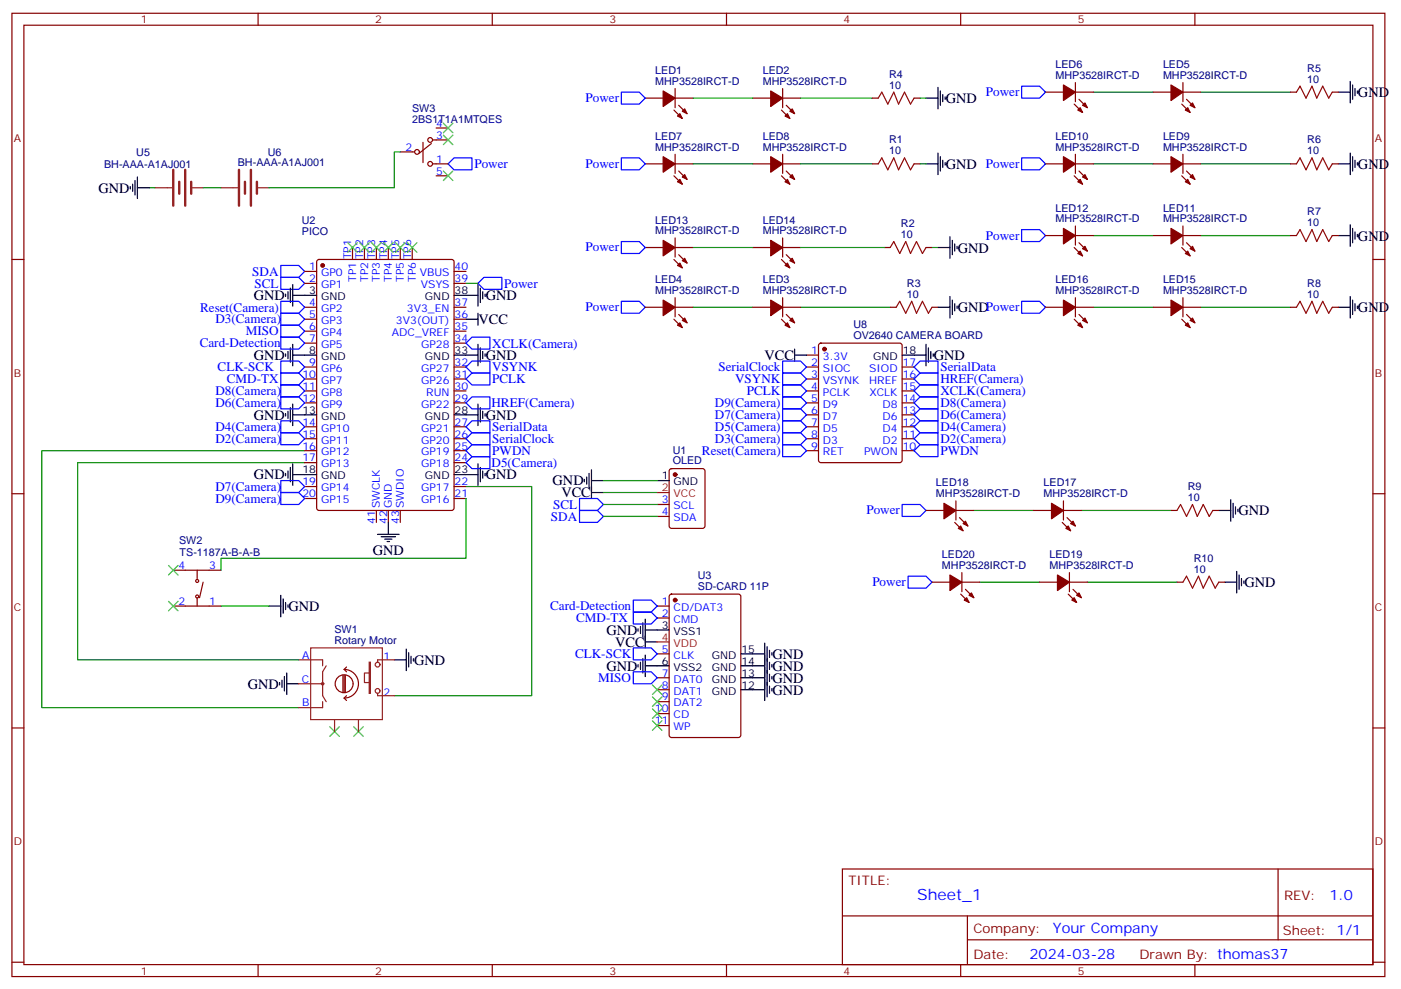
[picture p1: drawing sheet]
<svg xmlns="http://www.w3.org/2000/svg" width="414mm" height="292mm" viewBox="0 0 414 292" stroke-linecap="round" stroke-linejoin="round" font-family="sans-serif">
<g fill="none" stroke="#008700" stroke-width=".35">
<path d="M204.6 29h17.6M236.4 29h21.1M271.6 29h1.8M322.8 27.2h17.6M354.5 27.2h26.5M44.1 55.4h1.8M60 55.4h5.3M118.2 44.8h-1.8v10.6h-37M204.6 48.4h17.6M236.4 48.4h21.1M271.6 48.4h1.8M322.8 48.4h17.6"/>
<path d="M354.5 48.4h26.5M204.6 73.1h17.6M236.4 73.1h24.7M275.2 73.1h1.7M322.8 69.5h17.6M354.5 69.5h26.5M137.6 83.6h3.5M204.6 90.7h17.6M236.4 90.7h26.4M322.8 90.7h17.6M354.5 90.7h26.5M90 133h-77.7v75.9h75.9"/>
<path d="M90 136.6h-67.1v58.2h65.3M137.6 143.6h19.4v61.8h-40.6M137.6 147.1v17.7h-72.3v3.5M178.2 141.9h15.8M178.2 145.4h15.8M178.2 148.9h15.8M178.2 152.4h15.8M287.5 150.7h17.7M319.3 150.7h26.4M65.3 178.9h14.1M289.3 171.8h17.6M321 171.8h26.5"/>
</g>
<g fill="none" stroke="#000" stroke-width=".35">
<path d="M273.4 29h3.5M276.9 25.8v6.3M277.6 26.8v4.3M278.3 27.9v2.1M279 28.6v.7M395.1 27.2h3.5M398.6 24v6.4M399.3 25.1v4.2M400 26.1v2.2M400.8 26.8v.8M38.5 55.1v.7M39.2 54.4v2.1"/>
<path d="M39.9 53.3v4.2M40.6 55.4h3.5M40.6 52.2v6.4M273.4 48.4h3.5M276.9 45.2v6.3M277.6 46.2v4.3M278.3 47.3v2.1M279 48v.7M395.1 48.4h3.5M398.6 45.2v6.3M399.3 46.2v4.3M400 47.3v2.1"/>
<path d="M400.8 48v.7M276.9 73.1h3.6M280.5 69.9v6.3M281.2 70.9v4.3M281.9 72v2.1M282.6 72.7v.7M395.1 69.5h3.5M398.6 66.4v6.3M399.3 67.4v4.2M400 68.5v2.1M400.8 69.2v.7M84.3 86.8v.7"/>
<path d="M85 86.1v2.1M85.7 85.1v4.2M86.4 87.2h7.1M86.4 84v6.3M134.1 87.2h7M137.6 94.2h3.5M141.1 84v6.3M141.1 92.5v3.5M141.8 85.1v4.2M142.5 86.1v2.1M143.2 86.8v.7M276.9 90.7h3.6"/>
<path d="M280.5 87.5v6.4M281.2 88.6v4.2M281.9 89.6v2.2M282.6 90.3v.8M395.1 90.7h3.5M398.6 87.5v6.4M399.3 88.6v4.2M400 89.6v2.2M400.8 90.3v.8M84.3 104.5v.7M85 103.8v2.1M85.7 102.7v4.2"/>
<path d="M86.4 101.6v6.4M86.4 119.3v6.3M86.4 104.8h7.1M134.1 104.8h7M141.1 101.6v6.4M141.1 119.3v6.3M141.8 102.7v4.2M142.5 103.8v2.1M143.2 104.5v.7M234.6 104.8h3.5M234.6 103v3.6M266.3 104.8h7.1"/>
<path d="M273.4 101.6v6.4M274.1 102.7v4.2M274.8 103.8v2.1M275.5 104.5v.7M84.3 122.1v.7M84.3 139.7v.7M85 121.4v2.1M85 139v2.1M85.7 120.3v4.3M85.7 138v4.2M86.4 136.9v6.4M86.4 122.4h7.1"/>
<path d="M134.1 122.4h7M141.1 136.9v6.4M141.8 120.3v4.3M141.8 138v4.2M142.5 121.4v2.1M142.5 139v2.1M143.2 122.1v.7M143.2 139.7v.7M173.9 139.7v4.3M174.6 138.7v8.4M86.4 140.1h7.1M111.5 157.7h6.3"/>
<path d="M112.5 158.4h4.3M113.6 159.1h2.1M114.3 159.8h.7M114.7 154.2v3.5M134.1 140.1h7M172.5 141.5v.7M173.2 140.8v2.1M174.6 145.4h3.6M174.6 141.9h3.6M194 141.9h3.6M359.8 150.7h3.6M363.4 147.5v6.3"/>
<path d="M364.1 148.6v4.2M364.8 149.6v2.1M365.5 150.3v.7M79.4 178.9h3.5M82.9 175.7v6.4M83.6 176.8v4.2M84.3 177.8v2.2M85 178.5v.7M361.6 171.8h3.5M365.1 168.7v6.3M365.8 169.7v4.3M366.5 170.8v2.1"/>
<path d="M367.2 171.5v.7M84 199.7v4.2M84.7 198.6v6.4M116.4 194.8h3.5M119.9 191.6v6.3M120.6 192.7v4.2M121.4 193.7v2.1M122.1 194.4v.7M188.4 185.6v.7M188.4 196.2v.7M189.1 184.9v2.1M189.1 195.5v2.1"/>
<path d="M189.8 183.8v4.3M189.8 194.4v4.2M190.5 196.5h7.1M190.5 182.8v8.4M190.5 193.4v6.3M190.5 189.5h3.5M190.5 185.9h7.1M218.7 196.5h7.1M218.7 193h7.1M225.8 189.8v17M226.5 190.9v14.8M227.2 191.9v2.2"/>
<path d="M227.2 195.5v2.1M227.2 199v2.1M227.9 192.7v.7M227.9 196.2v.7M227.9 199.7v.7M82.5 201.5v.7M83.3 200.8v2.1M84.7 201.8h3.5M218.7 203.6h7.1M218.7 200.1h7.1M227.2 202.5v2.1M227.9 203.2v.7"/>
</g>
<g fill="none" stroke="#3c3" stroke-width=".35">
<path d="M130.9 36.4l2.8 2.8M130.9 39.9l2.8 2.8M133.7 36.4l-2.8 2.8M133.7 39.9l-2.8 2.8M130.9 50.5l2.8 2.8M133.7 50.5l-2.8 2.8M102.7 71.6l2.8 2.9M105.5 71.6l-2.8 2.9M106.2 71.6l2.8 2.9M109 71.6l-2.8 2.9M109.7 71.6l2.8 2.9M112.5 71.6l-2.8 2.9"/>
<path d="M113.2 71.6l2.9 2.9M116.1 71.6l-2.9 2.9M116.8 71.6l2.8 2.9M119.6 71.6l-2.8 2.9M120.3 71.6l2.8 2.9M123.1 71.6l-2.8 2.9M49.7 166.9l2.9 2.8M49.7 177.5l2.9 2.8M52.6 166.9l-2.9 2.8M52.6 177.5l-2.9 2.8M97.4 214.5l2.8 2.8M100.2 214.5l-2.8 2.8"/>
<path d="M104.4 214.5l2.8 2.8M107.2 214.5l-2.8 2.8M192.6 202.2l2.8 2.8M192.6 205.7l2.8 2.8M192.6 209.2l2.8 2.9M192.6 212.8l2.8 2.8M195.4 202.2l-2.8 2.8M195.4 205.7l-2.8 2.8M195.4 209.2l-2.8 2.9M195.4 212.8l-2.8 2.8"/>
</g>
<g fill="none" stroke="#00f" stroke-width=".35">
<path d="M183.4 27.2h5.3l1.8 1.8-1.8 1.7h-5.3zM301.6 25.4h5.3l1.8 1.8-1.8 1.8h-5.3zM132.3 48.4l1.8-1.8h5.2v3.5h-5.2zM183.4 46.6h5.3l1.8 1.8-1.8 1.7h-5.3zM301.6 46.6h5.3l1.8 1.8-1.8 1.7h-5.3zM82.9 78.4h5.3l1.8 1.7-1.8 1.8h-5.3zM183.4 71.3h5.3l1.8 1.8-1.8 1.7h-5.3zM301.6 67.8h5.3l1.8 1.7-1.8 1.8h-5.3zM82.9 81.9h5.3l1.8 1.7-1.8 1.8h-5.3zM82.9 96h5.3l1.8 1.8-1.8 1.7h-5.3zM82.9 99.5h5.3l1.8 1.8-1.8 1.7h-5.3zM82.9 88.9h5.3l1.8 1.8-1.8 1.8h-5.3z"/>
<path d="M82.9 92.5h5.3l1.8 1.7-1.8 1.8h-5.3zM141.1 83.6l1.8-1.7h5.3v3.5h-5.3zM183.4 88.9h5.3l1.8 1.8-1.8 1.8h-5.3zM301.6 88.9h5.3l1.8 1.8-1.8 1.8h-5.3zM82.9 106.6h5.3l1.8 1.7-1.8 1.8h-5.3zM82.9 110.1h5.3l1.8 1.8-1.8 1.7h-5.3zM82.9 113.6h5.3l1.8 1.8-1.8 1.8h-5.3zM82.9 117.2h5.3l1.8 1.7-1.8 1.8h-5.3zM137.6 101.3l1.7-1.8h5.3v3.5h-5.3zM137.6 118.9l1.7-1.7h5.3v3.5h-5.3zM139.3 106.6h5.3v3.5h-5.3l-1.7-1.8zM139.3 110.1h5.3v3.5h-5.3l-1.7-1.7z"/>
<path d="M231.1 106.6h5.3l1.7 1.7-1.7 1.8h-5.3zM231.1 110.1h5.3l1.7 1.8-1.7 1.7h-5.3zM231.1 113.6h5.3l1.7 1.8-1.7 1.8h-5.3zM231.1 117.2h5.3l1.7 1.7-1.7 1.8h-5.3zM269.9 118.9l1.7-1.7h5.3v3.5h-5.3zM271.6 113.6h5.3v3.6h-5.3l-1.7-1.8zM271.6 106.6h5.3v3.5h-5.3l-1.7-1.8zM271.6 110.1h5.3v3.5h-5.3l-1.7-1.7zM82.9 124.2h5.3l1.8 1.8-1.8 1.7h-5.3zM82.9 127.7h5.3l1.8 1.8-1.8 1.8h-5.3zM137.6 126l1.7-1.8h5.3v3.5h-5.3zM137.6 129.5l1.7-1.8h5.3v3.6h-5.3z"/>
<path d="M137.6 133l1.7-1.7h5.3v3.5h-5.3zM137.6 136.6l1.7-1.8h5.3v3.5h-5.3zM231.1 131.3h5.3l1.7 1.7-1.7 1.8h-5.3zM231.1 120.7h5.3l1.7 1.7-1.7 1.8h-5.3zM231.1 124.2h5.3l1.7 1.8-1.7 1.7h-5.3zM231.1 127.7h5.3l1.7 1.8-1.7 1.8h-5.3zM269.9 126l1.7-1.8h5.3v3.5h-5.3zM271.6 131.3h5.3v3.5h-5.3l-1.7-1.8zM271.6 120.7h5.3v3.5h-5.3l-1.7-1.8zM271.6 127.7h5.3v3.6h-5.3l-1.7-1.8zM82.9 145.4h5.3l1.8 1.7-1.8 1.8h-5.3zM82.9 141.9h5.3l1.8 1.7-1.8 1.8h-5.3z"/>
<path d="M171.1 147.1h5.3l1.8 1.8-1.8 1.8h-5.3zM171.1 150.7h5.3l1.8 1.7-1.8 1.8h-5.3zM266.3 148.9h5.3l1.8 1.8-1.8 1.7h-5.3zM187 177.1h5.3l1.7 1.8-1.7 1.8h-5.3zM268.1 170.1h5.3l1.8 1.7-1.8 1.8h-5.3zM187 191.2h5.3l1.7 1.8-1.7 1.8h-5.3zM187 180.7h5.3l1.7 1.7-1.7 1.8h-5.3zM187 198.3h5.3l1.7 1.8-1.7 1.7h-5.3z"/>
</g>
<g fill="none" stroke="#8c2424" stroke-width=".35">
<path d="M45.9 55.4h4.9M56.4 55.4h3.6M65.3 55.4h4.9M75.8 55.4h3.6M88.2 194.8h7v1.7M91.7 191.2h21.2v21.2h-21.2zM96.3 196.5l-1.1 1.8v7.1l1.1 1.7M109 195.5h.4v9.1h-.4zM109 198.6h-1.4v2.9h1.4M116.4 194.8h-4.9v.7M88.2 201.8h7M95.2 207.1v1.8h-7"/>
<path d="M98.8 212.4v3.5M105.8 212.4v3.5M111.5 204.6v.8h4.9"/>
<circle cx="111.5" cy="196.2" r=".71"/>
<circle cx="95.3" cy="201.8" r=".35"/>
<circle cx="111.5" cy="203.9" r=".71"/>
</g>
<path d="M51.2 50.1v10.6M52.9 53.7v3.5M54.7 50.1v10.6M56.4 53.7v3.5M70.6 50.1v10.6M72.3 53.7v3.5M74.1 50.1v10.6M75.8 53.7v3.5" fill="none" stroke="#8c2424" stroke-width=".71"/>
<path d="M101.2 199.4v4.9M101.6 197.6a4.2 4.2 0 0 1 4.2 4.2 4.2 4.2 0 0 1-4.2 4.3M101.6 199.4v4.9M101.6 197.6l.7 .7M102 199.4v4.9M102.3 196.9l-.7 .7M101.6 206.1l.7 .7M102.3 205.4l-.7 .7M104.2 201.8a2.65 2.65 0 0 0-3.7-2.4 2.65 2.65 0 0 0-.6 4.4 2.65 2.65 0 0 0 4.3-1.3v-.6" fill="none" stroke="#850000" stroke-width=".35"/>
<g fill="none" stroke="#870000" stroke-width=".35">
<path d="M3.5 3.9h405.4v284.4h-405.4zM7.1 7.4h398.2v277.3h-398.2zM76.2 3.9v3.5M145.3 3.9v3.5M214.5 3.9v3.5M283.6 3.9v3.5M352.8 3.9v3.5M128.8 37.8h3.5M190.5 29h5.3M199 32.5l2.4 2.5M199.3 26.1v5.7M199.3 29h5.3"/>
<path d="M200.4 31.1l2.4 2.4M222.2 29h5.3M230.7 32.5l2.5 2.5M231.1 29h5.3M231.1 26.1v5.7M232.1 31.1l2.5 2.4M257.5 29h1.8M269.9 29h1.7M308.7 27.2h5.3M317.1 30.7l2.5 2.5M317.5 27.2h5.3M317.5 24.4v5.6"/>
<path d="M318.6 29.3l2.4 2.5M340.4 27.2h5.3M348.9 30.7l2.5 2.5M349.2 27.2h5.3M349.2 24.4v5.6M350.3 29.3l2.5 2.5M381 27.2h1.8M393.3 27.2h1.8M118.2 44.8h4.2M124.9 42v6M127.4 42.4l-3.6 2.8M127.7 41.3h4.6"/>
<path d="M127.7 48.4h4.6M128.8 51.9h3.5M190.5 48.4h5.3M199 51.9l2.4 2.5M199.3 48.4h5.3M199.3 45.5v5.7M200.4 50.5l2.4 2.5M222.2 48.4h5.3M230.7 51.9l2.5 2.5M231.1 48.4h5.3M231.1 45.5v5.7M232.1 50.5l2.5 2.5"/>
<path d="M257.5 48.4h1.8M269.9 48.4h1.7M308.7 48.4h5.3M317.1 51.9l2.5 2.5M317.5 48.4h5.3M317.5 45.5v5.7M318.6 50.5l2.4 2.5M340.4 48.4h5.3M348.9 51.9l2.5 2.5M349.2 48.4h5.3M349.2 45.5v5.7M350.3 50.5l2.5 2.5"/>
<path d="M381 48.4h1.8M393.3 48.4h1.8M3.5 76.6h3.6M93.7 76.8l.5-.2h39.1l.7 .4 .1 73-.5 .6-39.4 .1-.7-.5v-72.9zM104.1 73.1v3.5M107.6 73.1v3.5M111.1 73.1v3.5M114.7 73.1v3.5M118.2 73.1v3.5M121.7 73.1v3.5M190.5 73.1h5.3M199 76.6l2.4 2.5"/>
<path d="M199.3 70.2v5.7M199.3 73.1h5.3M200.4 75.2l2.4 2.4M222.2 73.1h5.3M230.7 76.6l2.5 2.5M231.1 70.2v5.7M231.1 73.1h5.3M232.1 75.2l2.5 2.4M261.1 73.1h1.7M273.4 73.1h1.8M308.7 69.5h5.3M317.1 73.1l2.5 2.4"/>
<path d="M317.5 66.7v5.7M317.5 69.5h5.3M318.6 71.6l2.4 2.5M340.4 69.5h5.3M348.9 73.1l2.5 2.4M349.2 66.7v5.7M349.2 69.5h5.3M350.3 71.6l2.5 2.5M381 69.5h1.8M393.3 69.5h1.8M405.3 76.6h3.6M90 80.1h3.5"/>
<path d="M90 83.6h3.5M90 90.7h3.5M90 94.2h3.5M90 97.8h3.5M134.1 80.1h3.5M134.1 83.6h3.5M134.1 90.7h3.5M134.1 94.2h3.5M134.1 97.8h3.5M190.5 90.7h5.3M199 94.2l2.4 2.5M199.3 90.7h5.3"/>
<path d="M199.3 87.9v5.6M200.4 92.8l2.4 2.5M222.2 90.7h5.3M230.7 94.2l2.5 2.5M231.1 90.7h5.3M231.1 87.9v5.6M232.1 92.8l2.5 2.5M262.8 90.7h1.8M275.2 90.7h1.7M308.7 90.7h5.3M317.1 94.2l2.5 2.5M317.5 90.7h5.3"/>
<path d="M317.5 87.9v5.6M318.6 92.8l2.4 2.5M340.4 90.7h5.3M348.9 94.2l2.5 2.5M349.2 90.7h5.3M349.2 87.9v5.6M350.3 92.8l2.5 2.5M381 90.7h1.8M393.3 90.7h1.8M90 101.3h3.5M90 108.3h3.5M90 111.9h3.5"/>
<path d="M90 115.4h3.5M90 118.9h3.5M134.1 101.3h3.5M134.1 108.3h3.5M134.1 111.9h3.5M134.1 115.4h3.5M134.1 118.9h3.5M238.1 108.3h3.6M238.1 111.9h3.6M238.1 115.4h3.6M238.1 118.9h3.6M238.1 104.8h3.6"/>
<path d="M241.9 101.5l.5-.2h23.2l.5 .2 .2 .5v33.9l-.2 .5-.5 .2h-23.2l-.5-.3-.2-.4v-33.9zM266.3 108.3h3.6M266.3 111.9h3.6M266.3 115.4h3.6M266.3 118.9h3.6M90 126h3.5M90 129.5h3.5M90 133h3.5M90 136.6h3.5M134.1 126h3.5M134.1 129.5h3.5M134.1 133h3.5"/>
<path d="M134.1 136.6h3.5M197.8 138.5l.5-.2h9.1l.7 .5v16.5l-.4 .6-9.4 .1-.7-.5v-16.5zM238.1 126h3.6M238.1 129.5h3.6M238.1 133h3.6M238.1 122.4h3.6M266.3 126h3.6M266.3 129.5h3.6M266.3 133h3.6M266.3 122.4h3.6M3.5 145.7h3.6M90 143.6h3.5"/>
<path d="M90 147.1h3.5M111.1 150.7v3.5M114.7 150.7v3.5M118.2 150.7v3.5M134.1 143.6h3.5M134.1 147.1h3.5M194 148.9h3.6M194 152.4h3.6M273.4 150.7h5.3M281.9 154.2l2.4 2.5M282.2 150.7h5.3M282.2 147.8v5.7"/>
<path d="M283.3 152.8l2.5 2.5M305.2 150.7h5.2M313.6 154.2l2.5 2.5M314 150.7h5.3M314 147.8v5.7M315 152.8l2.5 2.5M345.7 150.7h1.8M358.1 150.7h1.7M405.3 145.7h3.6M51.2 178.9h14.1M51.2 168.3h14.1M58.2 168.3v2.5"/>
<path d="M58.2 176.4v2.5M60 171.8l-1.1 4.6M194 178.9h3.6M197.8 175.6l.5-.2h19.7l.7 .4v41.2l-.4 .6-20 .1-.7-.5v-41.1zM275.2 171.8h5.3M283.6 175.4l2.5 2.4M284 171.8h5.3M284 169v5.7M285 174l2.5 2.4M306.9 171.8h5.3M315.4 175.4l2.5 2.4M315.7 171.8h5.3"/>
<path d="M315.7 169v5.7M316.8 174l2.5 2.4M347.5 171.8h1.7M359.8 171.8h1.8M194 182.4h3.6M194 193h3.6M3.5 214.9h3.6M194 200.1h3.6M194 203.6h3.6M194 207.1h3.6M194 210.6h3.6M194 214.2h3.6"/>
<path d="M405.3 214.9h3.6M248.7 256.5h156.6v28.2h-156.6zM377.3 256.5v20.9M248.7 270.4h156.5M285.6 277.4h119.6M285.6 270.4v14.1M3.5 284h3.6M76.2 284.7v3.6M145.3 284.7v3.6M214.5 284.7v3.6M283.6 284.7v3.6M352.8 284.7v3.6"/>
<path d="M405.3 284h3.6"/>
<circle cx="123.1" cy="44.8" r=".71"/>
<circle cx="127" cy="41.3" r=".71"/>
<circle cx="127" cy="48.4" r=".71"/>
<circle cx="58.2" cy="176.1" r=".44"/>
<circle cx="58.2" cy="171.5" r=".44"/>
</g>
<g fill="#870000" stroke="#870000" stroke-width=".35">
<path d="M195.8 26.8l3.5 2.2-3.5 2.4z"/>
<path d="M200.7 33.5l.7 1.5-1.4-.7z"/>
<path d="M201.4 32.8l.7-.7 .7 1.4z"/>
<path d="M227.5 26.8l3.6 2.2-3.6 2.4z"/>
<path d="M232.5 33.5l.7 1.5-1.4-.7z"/>
<path d="M233.2 32.8l.7-.7 .7 1.4z"/>
<path d="M195.8 46.2l3.5 2.2-3.5 2.4z"/>
<path d="M200 53.7l.7-.7 .7 1.4z"/>
<path d="M201.4 52.2l.7-.7 .7 1.5z"/>
<path d="M227.5 46.2l3.6 2.2-3.6 2.4z"/>
<path d="M231.8 53.7l.7-.7 .7 1.4z"/>
<path d="M233.2 52.2l.7-.7 .7 1.5z"/>
<path d="M195.8 70.9l3.5 2.2-3.5 2.4z"/>
<path d="M200.7 77.6l.7 1.5-1.4-.7z"/>
<path d="M201.4 76.9l.7-.7 .7 1.4z"/>
<path d="M227.5 70.9l3.6 2.2-3.6 2.4z"/>
<path d="M232.5 77.6l.7 1.5-1.4-.7z"/>
<path d="M233.2 76.9l.7-.7 .7 1.4z"/>
<path d="M227.5 88.6l3.6 2.1-3.6 2.5z"/>
<path d="M231.8 96l.7-.7 .7 1.4z"/>
<path d="M233.2 94.6l.7-.7 .7 1.4z"/>
<path d="M195.8 88.6l3.5 2.1-3.5 2.5z"/>
<path d="M200 96l.7-.7 .7 1.4z"/>
<path d="M201.4 94.6l.7-.7 .7 1.4z"/>
<path d="M345.7 25.1l3.5 2.1-3.5 2.5z"/>
<path d="M350 32.5l.7-.7 .7 1.4z"/>
<path d="M351.4 31.1l.7-.7 .7 1.4z"/>
<path d="M314 25.1l3.5 2.1-3.5 2.5z"/>
<path d="M318.2 32.5l.7-.7 .7 1.4z"/>
<path d="M319.6 31.1l.7-.7 .7 1.4z"/>
<path d="M345.7 46.2l3.5 2.2-3.5 2.4z"/>
<path d="M350 53.7l.7-.7 .7 1.4z"/>
<path d="M351.4 52.2l.7-.7 .7 1.5z"/>
<path d="M314 46.2l3.5 2.2-3.5 2.4z"/>
<path d="M318.2 53.7l.7-.7 .7 1.4z"/>
<path d="M319.6 52.2l.7-.7 .7 1.5z"/>
<path d="M345.7 67.4l3.5 2.1-3.5 2.5z"/>
<path d="M350 74.8l.7-.7 .7 1.4z"/>
<path d="M351.4 73.4l.7-.7 .7 1.4z"/>
<path d="M314 67.4l3.5 2.1-3.5 2.5z"/>
<path d="M318.2 74.8l.7-.7 .7 1.4z"/>
<path d="M319.6 73.4l.7-.7 .7 1.4z"/>
<path d="M345.7 88.6l3.5 2.1-3.5 2.5z"/>
<path d="M350 96l.7-.7 .7 1.4z"/>
<path d="M351.4 94.6l.7-.7 .7 1.4z"/>
<path d="M314 88.6l3.5 2.1-3.5 2.5z"/>
<path d="M318.2 96l.7-.7 .7 1.4z"/>
<path d="M319.6 94.6l.7-.7 .7 1.4z"/>
<path d="M310.4 148.6l3.6 2.1-3.6 2.4z"/>
<path d="M314.7 156l.7-.7 .7 1.4z"/>
<path d="M316.1 154.6l.7-.8 .7 1.5z"/>
<path d="M278.7 148.6l3.5 2.1-3.5 2.4z"/>
<path d="M282.9 156l.7-.7 .7 1.4z"/>
<path d="M284.3 154.6l.7-.8 .8 1.5z"/>
<path d="M312.2 169.7l3.5 2.1-3.5 2.5z"/>
<path d="M316.4 177.1l.7-.7 .8 1.4z"/>
<path d="M317.9 175.7l.7-.7 .7 1.4z"/>
<path d="M280.5 169.7l3.5 2.1-3.5 2.5z"/>
<path d="M284.7 177.1l.7-.7 .7 1.4z"/>
<path d="M286.1 175.7l.7-.7 .7 1.4z"/>
<circle cx="199.3" cy="177.1" r=".53"/>
<circle cx="95.2" cy="78.4" r=".53"/>
<circle cx="199.3" cy="140.1" r=".53"/>
<circle cx="243.4" cy="103" r=".53"/>
</g>
<path d="M194 145.4h3.6M194 189.5h3.6" fill="none" stroke="#f00" stroke-width=".35"/>
<path d="M259.3 29l1-1.8 1.8 3.5 1.8-3.5 1.4 3.5 1.8-3.5 1.7 3.5 1.1-1.7M382.8 27.2l1-1.8 1.8 3.6 1.7-3.6 1.5 3.6 1.7-3.6 1.8 3.6 1-1.8M259.3 48.4l1-1.8 1.8 3.5 1.8-3.5 1.4 3.5 1.8-3.5 1.7 3.5 1.1-1.7M382.8 48.4l1-1.8 1.8 3.5 1.7-3.5 1.5 3.5 1.7-3.5 1.8 3.5 1-1.7M262.8 73.1l1.1-1.8 1.7 3.5 1.8-3.5 1.4 3.5 1.8-3.5 1.7 3.5 1.1-1.7M382.8 69.5l1-1.7 1.8 3.5 1.7-3.5 1.5 3.5 1.7-3.5 1.8 3.5 1-1.8M264.6 90.7l1-1.8 1.8 3.6 1.8-3.6 1.4 3.6 1.7-3.6 1.8 3.6 1.1-1.8M382.8 90.7l1-1.8 1.8 3.6 1.7-3.6 1.5 3.6 1.7-3.6 1.8 3.6 1-1.8M347.5 150.7l1-1.8 1.8 3.5 1.8-3.5 1.4 3.5 1.7-3.5 1.8 3.5 1.1-1.7M349.2 171.8l1.1-1.7 1.8 3.5 1.7-3.5 1.4 3.5 1.8-3.5 1.8 3.5 1-1.8" fill="none" stroke="#a10000" stroke-width=".35"/>
<text font-size="4.6" fill="#00f" x="270.8" y="265.5">Sheet_1</text>
<g font-size="4.2">
<text x="400.9" y="28.7">GND</text>
<text x="279.2" y="30.4">GND</text>
<text x="279.2" y="49.8">GND Power</text>
<text x="400.9" y="49.8">GND</text>
<text x="29.1" y="56.8">GND</text>
<text x="400.9" y="71">GND</text>
<text x="282.8" y="74.5">GND</text>
<text x="75" y="88.6">GND</text>
<text x="143.4" y="88.6">GND</text>
<text x="141.3" y="95.7">VCC</text>
<text x="282.8" y="92.2">GNDPower</text>
<text x="400.9" y="92.2">GND</text>
<text x="75" y="106.2">GND</text>
<text x="143.4" y="106.2">GND</text>
<text x="225.7" y="106.2">VCC</text>
<text x="275.7" y="106.2">GND</text>
<text x="75" y="123.9">GND</text>
<text x="143.4" y="123.9">GND</text>
<text x="75" y="141.5">GND</text>
<text x="143.4" y="141.5">GND</text>
<text x="163.2" y="143.3">GND</text>
<text x="165.7" y="146.8">VCC</text>
<text x="365.7" y="152.1">GND</text>
<text x="110.1" y="163.8">GND</text>
<text x="367.4" y="173.3">GND</text>
<text x="85.2" y="180.3">GND</text>
<text x="179" y="187.4">GND</text>
<text x="181.6" y="190.9">VCC</text>
<text x="122.2" y="196.2">GND</text>
<text x="179" y="198">GND</text>
<text x="228.1" y="197.9">GND</text>
<text x="228.1" y="194.4">GND</text>
<text x="73.2" y="203.2">GND</text>
<text x="228.1" y="201.5">GND</text>
<text x="228.1" y="205">GND</text>
</g>
<g font-size="4.2" fill="#00f">
<text x="392.5" y="265.8">1.0</text>
<text x="310.9" y="275.3">Your Company</text>
<text x="304" y="283.1">2024-03-28</text>
</g>
<g font-size="3.9" fill="#00f">
<text x="291.1" y="28.4">Power</text>
<text x="172.9" y="30.2">Power</text>
<text x="140.1" y="49.7">Power</text>
<text x="172.9" y="49.5">Power</text>
<text x="291.1" y="70.7">Power</text>
<text x="172.9" y="74.2">Power</text>
<text x="74.5" y="81.4">SDA</text>
<text x="75.1" y="84.9">SCL</text>
<text x="148.9" y="84.9">Power</text>
<text x="59.1" y="92">Reset(Camera)</text>
<text x="63.6" y="95.5">D3(Camera)</text>
<text x="172.9" y="91.9">Power</text>
<text x="72.6" y="99">MISO</text>
<text x="59" y="102.6">Card-Detection</text>
<text x="145.3" y="102.6">XCLK(Camera)</text>
<text x="64.3" y="109.6">CLK-SCK</text>
<text x="66.9" y="113.1">CMD-TX</text>
<text x="145.3" y="109.6">VSYNK</text>
<text x="145.3" y="113.2">PCLK</text>
<text x="212.1" y="109.6">SerialClock</text>
<text x="217.1" y="113.1">VSYNK</text>
<text x="277.6" y="109.6">SerialData</text>
<text x="277.6" y="113.1">HREF(Camera)</text>
<text x="63.6" y="116.6">D8(Camera)</text>
<text x="220.5" y="116.7">PCLK</text>
<text x="277.6" y="116.7">XCLK(Camera)</text>
<text x="63.6" y="120.2">D6(Camera)</text>
<text x="145.1" y="120.2">HREF(Camera)</text>
<text x="211.1" y="120.2">D9(Camera)</text>
<text x="211.1" y="123.7">D7(Camera)</text>
<text x="277.6" y="120.2">D8(Camera)</text>
<text x="277.6" y="123.8">D6(Camera)</text>
<text x="63.6" y="127.3">D4(Camera)</text>
<text x="63.6" y="130.8">D2(Camera)</text>
<text x="145.3" y="130.7">SerialClock</text>
<text x="145.3" y="127.3">SerialData</text>
<text x="211.1" y="127.2">D5(Camera)</text>
<text x="211.1" y="130.8">D3(Camera)</text>
<text x="277.6" y="127.3">D4(Camera)</text>
<text x="277.6" y="130.8">D2(Camera)</text>
<text x="145.1" y="137.9">D5(Camera)</text>
<text x="145.3" y="134.2">PWDN</text>
<text x="207.2" y="134.3">Reset(Camera)</text>
<text x="277.6" y="134.2">PWDN</text>
<text x="63.6" y="148.4">D9(Camera)</text>
<text x="63.6" y="144.9">D7(Camera)</text>
<text x="162.7" y="153.7">SDA</text>
<text x="163.3" y="150.2">SCL</text>
<text x="255.8" y="151.8">Power</text>
<text x="257.5" y="173">Power</text>
<text x="162.4" y="180.1">Card-Detection</text>
<text x="170.1" y="183.7">CMD-TX</text>
<text x="169.8" y="194.3">CLK-SCK</text>
<text x="176.6" y="201.3">MISO</text>
</g>
<g font-size="3.9" fill="#800">
<text x="250.5" y="261.1">TITLE:</text>
<text x="379.1" y="265.8">REV:</text>
<text x="287.4" y="275.3">Company:</text>
<text x="378.7" y="275.9">Sheet: 1/1</text>
<text x="287.4" y="283">Date:</text>
<text x="336.4" y="283.1">Drawn By: thomas37</text>
</g>
<g font-size="3.2" fill="#800">
<text x="41.6" y="6.9">1</text>
<text x="110.8" y="6.9">2</text>
<text x="179.9" y="6.9">3</text>
<text x="249.1" y="6.9">4</text>
<text x="318.2" y="6.9">5</text>
<text x="4.1" y="42">A</text>
<text x="405.9" y="42">A</text>
<text x="4.1" y="111.2">B</text>
<text x="405.9" y="111.2">B</text>
<text x="4.1" y="180.3">C</text>
<text x="405.9" y="180.3">C</text>
<text x="4.1" y="249.4">D</text>
<text x="405.9" y="249.4">D</text>
<text x="41.6" y="287.7">1</text>
<text x="110.8" y="287.7">2</text>
<text x="179.9" y="287.7">3</text>
<text x="249.1" y="287.7">4</text>
<text x="318.2" y="287.7">5</text>
</g>
<g font-size="3.2" fill="#000080">
<text x="193.4" y="21.9">LED1</text>
<text x="225.2" y="21.9">LED2</text>
<text x="262.5" y="22.9">R4</text>
<text x="311.6" y="23.3">MHP3528IRCT-D</text>
<text x="311.6" y="20.1">LED6</text>
<text x="343.4" y="23.3">MHP3528IRCT-D</text>
<text x="343.4" y="20.1">LED5</text>
<text x="385.9" y="21.2">R5</text>
<text x="193.4" y="25.1">MHP3528IRCT-D</text>
<text x="225.2" y="25.1">MHP3528IRCT-D</text>
<text x="262.5" y="26.1">10</text>
<text x="385.9" y="24.4">10</text>
<text x="121.7" y="33.1">SW3</text>
<text x="121.7" y="36.3">2BS1T1A1MTQES</text>
<text x="193.4" y="41.3">LED7</text>
<text x="225.2" y="41.3">LED8</text>
<text x="311.6" y="41.3">LED10</text>
<text x="343.4" y="41.3">LED9</text>
<text x="40.2" y="46">U5</text>
<text x="79" y="46">U6</text>
<text x="193.4" y="44.5">MHP3528IRCT-D</text>
<text x="225.2" y="44.5">MHP3528IRCT-D</text>
<text x="262.5" y="45.5">10</text>
<text x="262.5" y="42.3">R1</text>
<text x="311.6" y="44.5">MHP3528IRCT-D</text>
<text x="343.4" y="44.5">MHP3528IRCT-D</text>
<text x="385.9" y="45.5">10</text>
<text x="385.9" y="42.3">R6</text>
<text x="30.7" y="49.5">BH-AAA-A1AJ001</text>
<text x="70.2" y="49.1">BH-AAA-A1AJ001</text>
<text x="193.4" y="66">LED13</text>
<text x="225.2" y="66">LED14</text>
<text x="311.6" y="65.7">MHP3528IRCT-D</text>
<text x="311.6" y="62.5">LED12</text>
<text x="343.4" y="65.7">MHP3528IRCT-D</text>
<text x="343.4" y="62.5">LED11</text>
<text x="385.9" y="63.5">R7</text>
<text x="89.1" y="69.4">PICO</text>
<text x="89.1" y="66.2">U2</text>
<text x="193.4" y="69.2">MHP3528IRCT-D</text>
<text x="225.2" y="69.2">MHP3528IRCT-D</text>
<text x="266" y="70.2">10</text>
<text x="266" y="67">R2</text>
<text x="385.9" y="66.7">10</text>
<text x="193.4" y="83.6">LED4</text>
<text x="225.2" y="83.6">LED3</text>
<text x="311.6" y="83.6">LED16</text>
<text x="343.4" y="83.6">LED15</text>
<text x="193.4" y="86.8">MHP3528IRCT-D</text>
<text x="225.2" y="86.8">MHP3528IRCT-D</text>
<text x="267.8" y="87.9">10</text>
<text x="267.8" y="84.7">R3</text>
<text x="311.6" y="86.8">MHP3528IRCT-D</text>
<text x="343.4" y="86.8">MHP3528IRCT-D</text>
<text x="385.9" y="87.9">10</text>
<text x="385.9" y="84.7">R8</text>
<text x="252" y="100">OV2640 CAMERA BOARD</text>
<text x="252" y="96.9">U8</text>
<text x="198.6" y="137">OLED</text>
<text x="198.6" y="133.9">U1</text>
<text x="276.3" y="143.6">LED18</text>
<text x="308.1" y="143.6">LED17</text>
<text x="276.3" y="146.8">MHP3528IRCT-D</text>
<text x="308.1" y="146.8">MHP3528IRCT-D</text>
<text x="350.7" y="147.8">10</text>
<text x="350.7" y="144.7">R9</text>
<text x="52.9" y="160.6">SW2</text>
<text x="53" y="164.2">TS-1187A-B-A-B</text>
<text x="278.1" y="168">MHP3528IRCT-D</text>
<text x="278.1" y="164.8">LED20</text>
<text x="309.9" y="168">MHP3528IRCT-D</text>
<text x="309.9" y="164.8">LED19</text>
<text x="352.4" y="165.8">R10</text>
<text x="206" y="170.9">U3</text>
<text x="352.4" y="169">10</text>
<text x="206" y="174.1">SD-CARD 11P</text>
<text x="98.7" y="190">Rotary Motor</text>
<text x="98.7" y="186.8">SW1</text>
</g>
<g font-size="3.2" fill="#00f">
<text x="128.8" y="37.4">4</text>
<text x="128.8" y="41">3</text>
<text x="119.7" y="44.5">2</text>
<text x="128.8" y="51.5">5</text>
<text x="128.8" y="48">1</text>
<text x="103.7" y="76.6" transform="rotate(-90 103.7 76.6)">TP1</text>
<text x="107.2" y="76.6" transform="rotate(-90 107.2 76.6)">TP2</text>
<text x="110.8" y="76.6" transform="rotate(-90 110.8 76.6)">TP3</text>
<text x="114.3" y="76.6" transform="rotate(-90 114.3 76.6)">TP4</text>
<text x="117.8" y="76.6" transform="rotate(-90 117.8 76.6)">TP5</text>
<text x="121.4" y="76.6" transform="rotate(-90 121.4 76.6)">TP6</text>
<text x="91.3" y="79.8">1</text>
<text x="91.3" y="83.3">2</text>
<text x="94.8" y="81.5">GP0</text>
<text x="105.1" y="83.2" transform="rotate(-90 105.1 83.2)">TP1</text>
<text x="108.7" y="83.2" transform="rotate(-90 108.7 83.2)">TP2</text>
<text x="112.2" y="83.2" transform="rotate(-90 112.2 83.2)">TP3</text>
<text x="115.7" y="83.2" transform="rotate(-90 115.7 83.2)">TP4</text>
<text x="119.2" y="83.2" transform="rotate(-90 119.2 83.2)">TP5</text>
<text x="122.8" y="83.2" transform="rotate(-90 122.8 83.2)">TP6</text>
<text x="123.9" y="81.5">VBUS</text>
<text x="134.2" y="83.3">39</text>
<text x="134.2" y="79.8">40</text>
<text x="94.8" y="85.1">GP1</text>
<text x="124.3" y="85.1">VSYS</text>
<text x="91.3" y="90.3">4</text>
<text x="91.3" y="93.9">5</text>
<text x="94.8" y="92.1">GP2</text>
<text x="94.8" y="95.6">GP3</text>
<text x="116.9" y="95.6">3V3(OUT)</text>
<text x="120.2" y="92.1">3V3_EN</text>
<text x="134.2" y="93.9">36</text>
<text x="134.2" y="90.3">37</text>
<text x="91.3" y="97.4">6</text>
<text x="91.3" y="100.9">7</text>
<text x="94.8" y="99.2">GP4</text>
<text x="115.7" y="99.2">ADC_VREF</text>
<text x="134.2" y="100.9">34</text>
<text x="134.2" y="97.4">35</text>
<text x="91.3" y="108">9</text>
<text x="94.8" y="102.7">GP5</text>
<text x="124.3" y="102.7">GP28</text>
<text x="134.2" y="108">32</text>
<text x="239.5" y="104.5">1</text>
<text x="239.5" y="108">2</text>
<text x="243" y="106.2">3.3V</text>
<text x="266.5" y="108">17</text>
<text x="89.3" y="111.5">10</text>
<text x="94.8" y="109.7">GP6</text>
<text x="94.8" y="113.3">GP7</text>
<text x="124.3" y="113.3">GP26</text>
<text x="124.3" y="109.7">GP27</text>
<text x="134.2" y="111.5">31</text>
<text x="239.5" y="111.5">3</text>
<text x="243" y="109.7">SIOC</text>
<text x="243" y="113.3">VSYNK</text>
<text x="256.6" y="109.7">SIOD</text>
<text x="256.6" y="113.3">HREF</text>
<text x="266.5" y="111.5">16</text>
<text x="89.3" y="115">11</text>
<text x="89.3" y="118.6">12</text>
<text x="94.8" y="116.8">GP8</text>
<text x="125.8" y="116.8">RUN</text>
<text x="134.2" y="118.6">29</text>
<text x="134.2" y="115">30</text>
<text x="239.5" y="115">4</text>
<text x="239.5" y="118.6">5</text>
<text x="243" y="116.8">PCLK</text>
<text x="256.7" y="116.8">XCLK</text>
<text x="266.5" y="118.6">14</text>
<text x="266.5" y="115">15</text>
<text x="89.3" y="125.6">14</text>
<text x="94.8" y="120.3">GP9</text>
<text x="124.3" y="120.3">GP22</text>
<text x="134.2" y="125.6">27</text>
<text x="239.5" y="122.1">6</text>
<text x="239.5" y="125.6">7</text>
<text x="243" y="120.3">D9</text>
<text x="243" y="123.9">D7</text>
<text x="260.6" y="123.9">D6</text>
<text x="260.6" y="120.3">D8</text>
<text x="266.5" y="125.6">12</text>
<text x="266.5" y="122.1">13</text>
<text x="89.3" y="129.2">15</text>
<text x="94.8" y="127.4">GP10</text>
<text x="94.8" y="130.9">GP11</text>
<text x="124.3" y="130.9">GP20</text>
<text x="124.3" y="127.4">GP21</text>
<text x="134.2" y="129.2">26</text>
<text x="239.5" y="129.2">8</text>
<text x="243" y="127.4">D5</text>
<text x="243" y="130.9">D3</text>
<text x="260.6" y="130.9">D2</text>
<text x="260.6" y="127.4">D4</text>
<text x="266.5" y="129.2">11</text>
<text x="89.3" y="132.7">16</text>
<text x="89.3" y="136.2">17</text>
<text x="94.8" y="134.4">GP12</text>
<text x="94.8" y="138">GP13</text>
<text x="124.3" y="138">GP18</text>
<text x="124.3" y="134.4">GP19</text>
<text x="134.2" y="136.2">24</text>
<text x="134.2" y="132.7">25</text>
<text x="239.5" y="132.7">9</text>
<text x="243" y="134.4">RET</text>
<text x="255.1" y="134.4">PWON</text>
<text x="266.5" y="132.7">10</text>
<text x="89.3" y="143.3">19</text>
<text x="134.2" y="143.3">22</text>
<text x="89.3" y="146.8">20</text>
<text x="94.8" y="145">GP14</text>
<text x="94.8" y="148.6">GP15</text>
<text x="112.2" y="150" transform="rotate(-90 112.2 150)">SWCLK</text>
<text x="115.7" y="150" transform="rotate(-90 115.7 150)">GND</text>
<text x="119.2" y="150" transform="rotate(-90 119.2 150)">SWDIO</text>
<text x="124.3" y="148.6">GP16</text>
<text x="124.3" y="145">GP17</text>
<text x="134.2" y="146.8">21</text>
<text x="195.4" y="148.6">3</text>
<text x="110.8" y="154.7" transform="rotate(-90 110.8 154.7)">41</text>
<text x="114.3" y="154.7" transform="rotate(-90 114.3 154.7)">42</text>
<text x="117.8" y="154.7" transform="rotate(-90 117.8 154.7)">43</text>
<text x="195.4" y="152.1">4</text>
<text x="198.9" y="150.3">SCL</text>
<text x="198.9" y="153.8">SDA</text>
<text x="52.7" y="168">4</text>
<text x="61.7" y="168">3</text>
<text x="52.7" y="178.5">2</text>
<text x="61.7" y="178.5">1</text>
<text x="195.4" y="178.5">1</text>
<text x="195.4" y="182.1">2</text>
<text x="198.9" y="180.3">CD/DAT3</text>
<text x="198.9" y="183.8">CMD</text>
<text x="89.2" y="194.4">A</text>
<text x="113.2" y="194.8">1</text>
<text x="195.4" y="192.7">5</text>
<text x="198.9" y="194.4">CLK</text>
<text x="89.2" y="201.5">C</text>
<text x="195.4" y="199.7">7</text>
<text x="195.4" y="203.2">8</text>
<text x="198.9" y="201.5">DAT0</text>
<text x="89.2" y="208.5">B</text>
<text x="113.2" y="205.4">2</text>
<text x="195.4" y="206.8">9</text>
<text x="198.9" y="205">DAT1</text>
<text x="198.9" y="208.5">DAT2</text>
<text x="193.3" y="210.3">10</text>
<text x="193.3" y="213.8">11</text>
<text x="198.9" y="212.1">CD</text>
<text x="198.9" y="215.6">WP</text>
</g>
<g font-size="3.2">
<text x="91.3" y="86.8">3</text>
<text x="94.8" y="88.6">GND</text>
<text x="125.5" y="88.6">GND</text>
<text x="134.2" y="86.8">38</text>
<text x="91.3" y="104.5">8</text>
<text x="94.8" y="106.2">GND</text>
<text x="125.5" y="106.2">GND</text>
<text x="134.2" y="104.5">33</text>
<text x="257.8" y="106.2">GND</text>
<text x="266.5" y="104.5">18</text>
<text x="89.3" y="122.1">13</text>
<text x="94.8" y="123.9">GND</text>
<text x="125.5" y="123.9">GND</text>
<text x="134.2" y="122.1">28</text>
<text x="89.3" y="139.7">18</text>
<text x="94.8" y="141.5">GND</text>
<text x="125.5" y="141.5">GND</text>
<text x="134.2" y="139.7">23</text>
<text x="195.4" y="141.5">1</text>
<text x="198.9" y="143.3">GND</text>
<text x="195.4" y="185.6">3</text>
<text x="198.9" y="187.4">VSS1</text>
<text x="195.4" y="196.2">6</text>
<text x="198.9" y="197.9">VSS2</text>
<text x="210.1" y="197.9">GND</text>
<text x="210.1" y="194.4">GND</text>
<text x="218.9" y="196.2">14</text>
<text x="218.9" y="192.7">15</text>
<text x="210.1" y="201.5">GND</text>
<text x="218.9" y="203.2">12</text>
<text x="218.9" y="199.7">13</text>
<text x="210.1" y="205">GND</text>
</g>
<g font-size="3.2" fill="#f00">
<text x="195.4" y="145">2</text>
<text x="198.9" y="146.8">VCC</text>
<text x="195.4" y="189.1">4</text>
<text x="198.9" y="190.9">VDD</text>
</g>
</svg>
